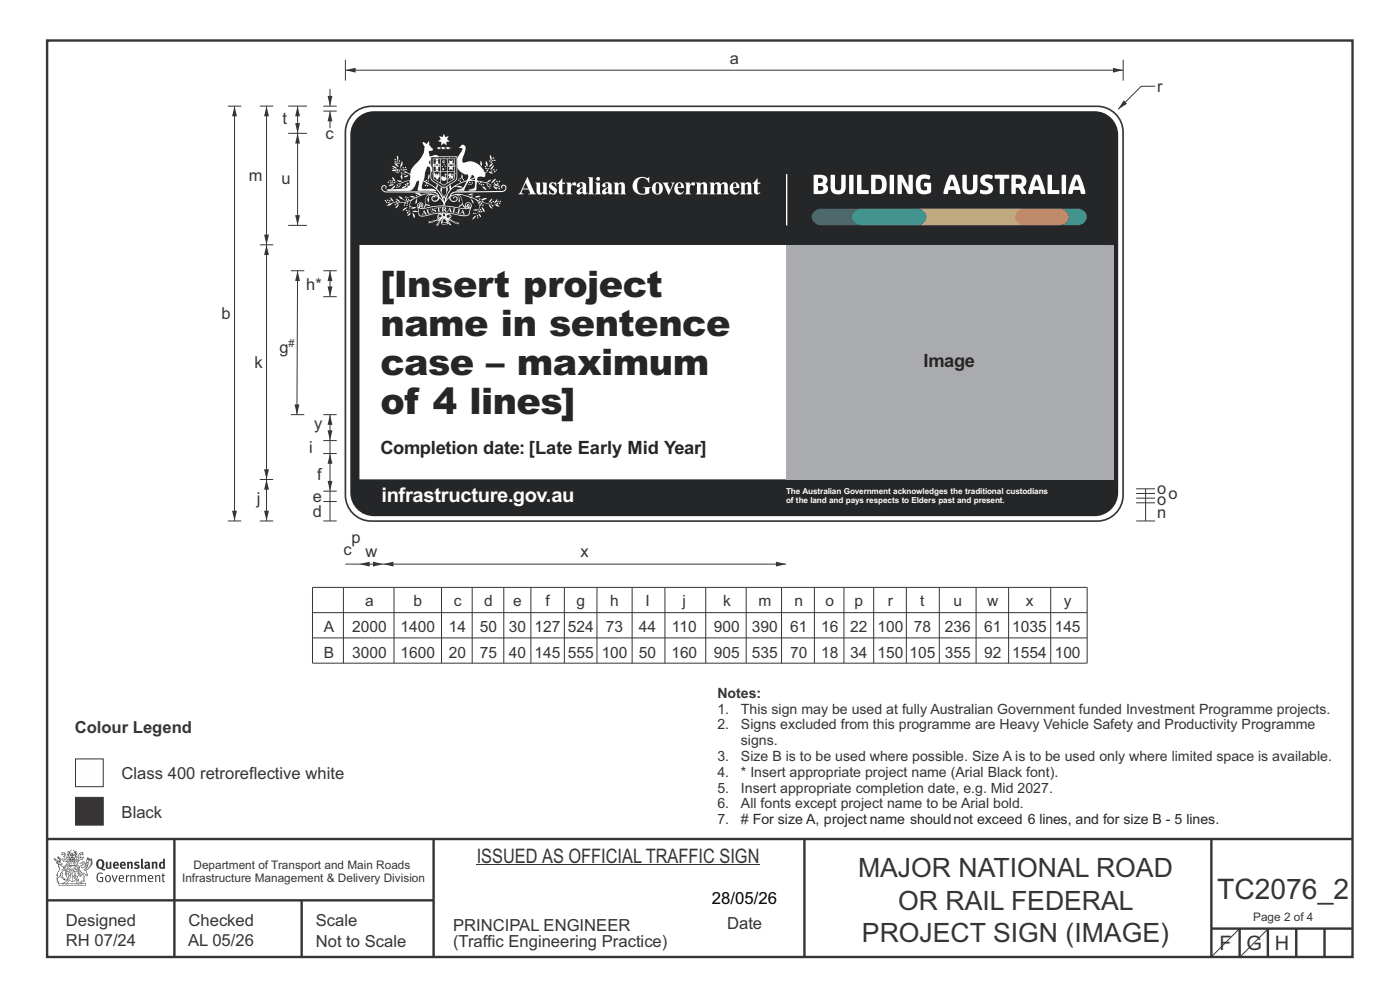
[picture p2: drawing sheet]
<svg xmlns="http://www.w3.org/2000/svg" width="297mm" height="210mm" viewBox="0 0 297 210" stroke-linecap="round" stroke-linejoin="round" font-family="sans-serif">
<path d="M10 178h277M37 178v25M92 178v25M170.7 177.9v25M257 178v25M10 191h82M64 191v12" fill="none" stroke="#373435" stroke-width=".51"/>
<path d="M16 161h5.9v5.9h-5.9z" fill-rule="evenodd" fill="#fefefe" stroke="#373435" stroke-width=".21"/>
<path d="M16 169.1h5.9v5.9h-5.9z" fill-rule="evenodd" fill="#373435" stroke="#373435" stroke-width=".21"/>
<g fill="#373435">
<path d="M21.1 182.6a.94 .94 0 0 0 .2 1.4 .84 .84 0 0 0 0-1.5zM20.7 182.5a.92 .92 0 0 1 1.1-.1 .92 .92 0 0 1 .3 1.2l-.3 .6 .6 .2-.1 .2-.6-.1a1.41 1.41 0 0 1-1.3-1.2z" fill-rule="evenodd"/>
<path d="M22.5 182.8h.3v1.1l.2 .1 .2-.1v-1.1h.4l.1 1.4a1.27 1.27 0 0 1-1.2-.1z" fill-rule="evenodd"/>
<path d="M24.5 183.1l-.1 .3h.4l-.1-.3zM24.1 183a.66 .66 0 0 1 .9-.1 .66 .66 0 0 1 .2 .8h-.8v.2a.42 .42 0 0 0 .7 0l.1 .2a.79 .79 0 0 1-1.1 0 .79 .79 0 0 1 0-1.1z" fill-rule="evenodd"/>
<path d="M25.9 183.1l-.1 .3h.5l-.1-.3zM25.6 183a.66 .66 0 0 1 .8-.1 .66 .66 0 0 1 .3 .8h-.9l.1 .2a.42 .42 0 0 0 .6 0l.2 .2a.79 .79 0 0 1-1.1 0 .79 .79 0 0 1 0-1.1z" fill-rule="evenodd"/>
<path d="M26.9 182.9l.4-.1v.1a.46 .46 0 0 1 .5-.1 .46 .46 0 0 1 .4 .4v1.1h-.4v-1l-.2-.2-.2 .1v1.1h-.4z" fill-rule="evenodd"/>
<path d="M28.5 183l.5-.2 .6 .1-.2 .3-.5-.1v.2a.56 .56 0 0 1 .7 .6 .56 .56 0 0 1-.8 .4l-.4-.1 .1-.3 .5 .1 .2-.1-.6-.4z" fill-rule="evenodd"/>
<path d="M29.9 182.2l.4-.1v1.8l.2 .4h-.4l-.2-.2z" fill-rule="evenodd"/>
<path d="M31.1 183.7v.3h.3v-.4zM30.6 183a.67 .67 0 0 1 .7-.2 .67 .67 0 0 1 .5 .5l.1 .8-.2 .3-.2-.2a.5 .5 0 0 1-.7 0 .5 .5 0 0 1 0-.7l.6-.1v-.3l-.6 .1z" fill-rule="evenodd"/>
<path d="M32.2 182.9l.3-.1 .1 .1a.46 .46 0 0 1 .5-.1 .46 .46 0 0 1 .3 .4v1.1h-.4v-1l-.1-.2-.3 .1v1.1h-.4z" fill-rule="evenodd"/>
<path d="M34.2 183.1v.7l.2 .2 .2-.1v-.7zM34.6 182.1l.4 .1v2.1l-.3-.1a.71 .71 0 0 1-1-.6 .71 .71 0 0 1 .9-.7z" fill-rule="evenodd"/>
<path d="M20.8 185.3l.7-.2 .3 .2-.1 .1a.69 .69 0 0 0-.9 .1 .69 .69 0 0 0-.1 .9l.3 .4 .5 .1h.2v-.7h-.4l-.1-.1h.7v.9a.96 .96 0 0 1-1.2-.1 .96 .96 0 0 1-.2-1.1z" fill-rule="evenodd"/>
<path d="M22.6 186a.57 .57 0 0 0-.1 .6 .57 .57 0 0 0 .6 .3 .7 .7 0 0 0-.2-1.1zM22.4 185.8a.69 .69 0 0 1 1.1 .6 .69 .69 0 0 1-1.1 .5 1.04 1.04 0 0 1 0-1.1z" fill-rule="evenodd"/>
<path d="M23.7 185.7l.2-.1 .4 1.3 .4-1.2h.3l-.6 1.4h-.2z" fill-rule="evenodd"/>
<path d="M25.6 185.8l-.2 .4h.7l-.2-.4zM25.3 185.8a.59 .59 0 0 1 .8-.1 .59 .59 0 0 1 .2 .7l-.9 .1a.45 .45 0 0 0 .3 .4 .45 .45 0 0 0 .5-.1l.1 .2a.74 .74 0 0 1-1-.1 .74 .74 0 0 1 0-1.1z" fill-rule="evenodd"/>
<path d="M26.7 185.7l.2-.1 .1 .3 .4-.3v.3l-.4 .2v1h-.3z" fill-rule="evenodd"/>
<path d="M27.6 185.7l.2-.1 .1 .2a.45 .45 0 0 1 .5-.2 .45 .45 0 0 1 .3 .4v1.1h-.2v-1.1l-.2-.2-.4 .2v1.1h-.2z" fill-rule="evenodd"/>
<path d="M29.1 185.7l.3-.1v.2l.4-.2 .4 .3 .3-.3a.37 .37 0 0 1 .5 .4v1.1h-.2v-1.1l-.2-.2-.4 .2v1.1h-.2v-1.1l-.2-.2-.4 .2v1.1h-.2z" fill-rule="evenodd"/>
<path d="M31.8 185.8l-.2 .4h.7l-.2-.4zM31.5 185.8a.59 .59 0 0 1 .8-.1 .59 .59 0 0 1 .2 .7l-.9 .1a.45 .45 0 0 0 .3 .4 .45 .45 0 0 0 .5-.1l.1 .2a.74 .74 0 0 1-1-.1 .74 .74 0 0 1 0-1.1z" fill-rule="evenodd"/>
<path d="M32.9 185.7l.2-.1v.2a.45 .45 0 0 1 .5-.2 .45 .45 0 0 1 .4 .4v1.1h-.2v-1.1l-.2-.2-.4 .2v1.1h-.3z" fill-rule="evenodd"/>
<path d="M34.5 185.3l.2-.1v.5h.3v.1h-.3v1v.1h.3l-.1 .2-.4-.1-.1-1.2h-.1v-.1h.1z" fill-rule="evenodd"/>
<path d="M13.2 180.9l.5 .2-.6 .2 .3-.3zM13.7 181.2l.2 .1 .1 1 .4-.5v.5h-.1l-.2 .3-.7 .1 .1-.3-.4-.1 .3-.1 .6 .2-.4-.7h.2zM13.2 180.7v.4l-.3 .2 .3 .1 .4-.2 .1 .4-.3 .2h.2l.2 .5-.4-.2-.4 .1 .5 .6 .2-.1 .8 .1-.6 .6 .2 .1 .6-.2-.1-.3 .3-.2h-.2l-.1 .5-.5 .1 .5-.7h-.5l.6-.2-.5 .1 .4-.3-.1-.6-.1-.1-.3 .5v-.2a.8 .8 0 0 0-.9-1.1z" fill-rule="evenodd"/>
<path d="M16.9 181.1l.6-.2-.3 .2 .4 .2zM16.8 181.2h.1l.1 .9 .3-.2 .4-.1-.3 .3v.2h-.4l-.3 .3-.1-.3h-.3l.1-.2-.1-.4 .4 .6 .1-.1zM16.2 181.5v.9l.4 .1h-.7l.7 .1-.2 .1h-.3l.4 .4h-.2v.4l-.5-.9 .5 1 .4-.6-.4-.2 .8-.5 .3 .1 .4-.5 .1-.2-.9 .2v-.7l.4 .2 .5-.1-.4-.2 .2-.3a.88 .88 0 0 0-1 1.2z" fill-rule="evenodd"/>
<path d="M15.5 182.9l.2 .2h-.1v.3l-.1-.3h-.1h.1z" fill-rule="evenodd"/>
<path d="M15 182.9l.3 .2h-.2v.3v-.3h-.2h.2z" fill-rule="evenodd"/>
<path d="M14.9 182.8h.9v.7l-.2 .1-.8-.1zM14.8 182.4l-.2 1.3h1.4l-.2-1.3-.1 .2h-.8z" fill-rule="evenodd"/>
<path d="M14.9 184.5v.2l.2-.1v-.1zM14.4 183.8l.2 .2-.3 .2v.5l.2 .1 .3-.1-.4-.4 .3 .2 .4-.1-.2-.4 .2-.2zM14.2 183.7h1a.5 .5 0 0 0 0 .8l-.3 .3a.47 .47 0 0 1-.6 0 .47 .47 0 0 1 0-.7l.1-.1z" fill-rule="evenodd"/>
<path d="M15.6 184.2l.1-.1a.33 .33 0 0 1 .5-.2 .33 .33 0 0 1 .1 .5l-.3-.1 .2-.2h-.4l-.1 .1 .2 .1 .1 .2h.3v.3h-.6l.1-.2-.3-.1zM15.5 184.2l-.2 .4h.3l-.1 .2h.9v-.2a.44 .44 0 0 0 0-.7 .44 .44 0 0 0-.7 .1z" fill-rule="evenodd"/>
<path d="M15.7 185.7l.4 .1zM15.9 185.2l.1 .4h-.2zM15.9 185.1l-.3 .7-.3 .2a.98 .98 0 0 1 1.1 .1z" fill-rule="evenodd"/>
<path d="M15.6 186l.3 .2v-.2h.2l-.2 .5v-.2l-.3 .1 .2-.2z" fill-rule="evenodd"/>
<path d="M15 185.3l.1 .1-.2 .3zM14.6 185.9h.4a.22 .22 0 0 1-.2 .3 .22 .22 0 0 1-.2-.3zM14.5 185.3l.2 .4zM14.5 185.8l.5 .1zM14.7 185.2l.2 .1-.1 .4zM14.4 185.2l.1 .5a.36 .36 0 0 0 0 .5 .36 .36 0 0 0 .5 0 .36 .36 0 0 0 0-.5 .41 .41 0 0 0 0-.5 .41 .41 0 0 0-.6 0z" fill-rule="evenodd"/>
<path d="M14.6 184.1l.2 .2z" fill-rule="evenodd"/>
<path d="M18.3 183.4l.1-.1-.1 .4-.4 .4z" fill-rule="evenodd"/>
<path d="M17.5 182.9l.2-.1 .2 .2-.7 .8v.3l.3 .1a1.07 1.07 0 0 0 .7-.9l.4-.3v.2a1.36 1.36 0 0 1-1 1.3 1.32 1.32 0 0 0 1.2-1.6l.5-.7-.2 .5 .3-.2-.3 .4 .4-.2-.4 .5 .4-.1-.5 .2h.4l-.4 .2h.4l-.4 .1 .1 .1h-.2l.1 .2-.3 .1a.82 .82 0 0 1-.9 .6l.3 .1 .5 .9-.3 .1-.2-.4-.4-.2 .1 1.8 .2 .1-.6 .2-.2-.2 .5-.1v-.2a2.24 2.24 0 0 0-.7-2.1l-.1-.2a.7 .7 0 0 1 .7-1l.1-.2zM16.6 184.6l.4 1.2 .2-.8 .2 .3-.4 .7-.3-.8h-.2l.2-.2zM18.5 182.2l.1 .3 .1-.2 .1 .3 .1-.3v.2l-.7 .6zM16.8 183.2l.7-.1v.2a.87 .87 0 0 0-.7 .6 .87 .87 0 0 0 .2 .9l.1 .4-.1 .5-.2-1.1-.2-.1-.2 .1 .2 .3-.2 .3 .3 .1 .2 .7h.3l.2-.6a1.61 1.61 0 0 1 .2 1.4h-.3l-.2 .3h.2l.1 .2 .2-.2h.4l-.1-.3-.1-1.5 .2 .1a.4 .4 0 0 0 .2 .3 .4 .4 0 0 0 .5 0l-.5-1 .8-.6 .1-.3h.2l-.1-.1 .4-.3h-.2l.2-.3-.1 .1 .1-.3-.1 .1 .1-.4h-.1l.1-.3-.1-.1-.1 .2-.1-.4-.3 .4v-.4l-.1 .2-.2-.3v.3l-.3-.4-.3 1.6a.58 .58 0 0 1-.8 .6l.7-.8v-.4h-.4z" fill-rule="evenodd"/>
<path d="M18.2 185.4l.2 .1z" fill-rule="evenodd"/>
<path d="M12.5 187.5h5.6v.3h-5.5zM13.5 187.4l.5-.3 .4-.4v.1l.1 .1-.3 .4zM14 186.6h.2l-.1 .2zM16.3 186.7l.3 .4 .6 .3h-.6l-.3-.2-.1-.3zM16.4 186.6h.2l-.1 .2zM12.4 187.4l.1 .5h5.7l.1-.5-.8-.1-.7-.2-.2-.2 .1-.4a.47 .47 0 0 0-.6 .3 .47 .47 0 0 0 .4 .6h-2.3a.47 .47 0 0 0 .4-.6 .47 .47 0 0 0-.6-.3l.1 .4-.3 .2-.6 .2z" fill-rule="evenodd"/>
<path d="M13.3 187.6v.1zM13.3 187.5l-.1 .3h.2z" fill-rule="evenodd"/>
<path d="M13.5 187.5l.1 .3 .1-.3v.2z" fill-rule="evenodd"/>
<path d="M13.9 187.5l.1 .3zM13.8 187.5v.3l.2-.1v-.1z" fill-rule="evenodd"/>
<path d="M14.2 187.6l.1 .1zM14.2 187.5l-.1 .3h.3z" fill-rule="evenodd"/>
<path d="M14.4 187.5h.2v.3h-.2z" fill-rule="evenodd"/>
<path d="M15.1 187.6v.1zM15.1 187.5l-.2 .3h.3z" fill-rule="evenodd"/>
<path d="M15.2 187.5h.2v.3z" fill-rule="evenodd"/>
<path d="M15.8 187.5h.2l-.1 .3z" fill-rule="evenodd"/>
<path d="M16.1 187.5l.1 .3z" fill-rule="evenodd"/>
<path d="M16.3 187.5l.1 .3zM16.3 187.5v.3l.2-.1v-.1z" fill-rule="evenodd"/>
<path d="M16.6 187.5h.2v.3h-.2z" fill-rule="evenodd"/>
<path d="M16.9 187.5l.1 .3h-.1z" fill-rule="evenodd"/>
<path d="M17.1 187.5l.1 .3z" fill-rule="evenodd"/>
<path d="M17.3 187.5l.1 .3z" fill-rule="evenodd"/>
<path d="M14.9 182.1a.71 .71 0 0 1 .9 .1zM15.6 182.2l.2 .2zM15 182.2l.3 .1zM14.8 182.3l.1 .1zM15.2 181.9h.2zM15.2 181.3h.1v.2zM15.2 181h.2v.2zM15.3 181.6l.1 .2h-.2zM15.4 181.3l.1 .2zM14.9 181.3l.2 .2h-.2zM15.6 181.3h.1v.2zM14.4 180.6l-.3 .3 .5-.2v.5l-.3-.1-.1 .6 .2-.5 .3 .9-.1 .4h1.3v-.4l.4-.9 .1 .4-.1-.6-.2 .1v-.4l.3 .2-.2-.4-.2 .3-.5-.6v.1a.41 .41 0 0 1 .3 .4 .41 .41 0 0 1-.2 .4l.2-.2a1 1 0 0 1 0 1.1l-.3-.1v-.3h.4l-.2-.2 .2-.3-.3 .1v-.4l-.3 .2-.2-.2 .1 .4-.4-.1 .1 .3-.1 .2h.4l-.1 .3-.3 .1a.93 .93 0 0 1 .1-1.1l.1 .3-.1-.4h-.1l.4-.6-.5 .5-.1-.1z" fill-rule="evenodd"/>
<path d="M12.4 183.4l.4 .1 .6 .5v.3a.83 .83 0 0 1 .6 1.1v-.2a.8 .8 0 0 0-1-.8l.4 .2-.6 .7-.1 .5a.95 .95 0 0 0-.3 1.3l-.2-.1a.77 .77 0 0 1 .2-1.1l-.1-.5-.2 .1 .3-.5a1.31 1.31 0 0 0 0-1.6zM13 185.3h.2v.8l.5 .4-.2-.1a.68 .68 0 0 1-.6-.8zM12.1 183a.68 .68 0 0 1 1 .3l-.5 .1-.2-.3zM11.4 182.1a1.19 1.19 0 0 0 .9 .8h-.5l.5 .4 .1 .6a.9 .9 0 0 1-.2 1.2l-.3 .5h.3v.2a1.04 1.04 0 0 0-.1 1.2l.1 .3 .3-.1v-.1a.8 .8 0 0 1 .2-1.1l.1-.3a.89 .89 0 0 0 1.1 .9l-.7-.6 .2-.8-.3-.1 .4-.5 .4 .3v.8a1.01 1.01 0 0 0-.2-1.4l.3-.5-.4 .3a.41 .41 0 0 1 .4-.5h-.1l-.5 .2-.5-.3 .3-.1a.5 .5 0 0 0-.5-.5l.3-.3-.3 .1 .2-.4v-.2l-.2 .3v-.6l-.1 .4-.2-.6v.3l-.3-.2 .3 .3-.3-.1a.62 .62 0 0 1 .5 .9l-.1-.4v.4l-.3-.1v-.4l-.1 .3-.1-.3-.2 .2v-.5l-.1 .3-.1-.4v.4z" fill-rule="evenodd"/>
<path d="M12.6 183.1l.1-.1 .2 .2z" fill-rule="evenodd"/>
<path d="M14 183.6h2.7v1l-.1-.9h-2.6v1.2h2.6v-.3v.6v-.2h-1.2v2a2.13 2.13 0 0 0 1.3-1.8 1.69 1.69 0 0 1-1.6 1.8l-.6-.4-.4-.6-.1-1.2v.6l.4 .8 .9 .8v-2h-1.2z" fill-rule="evenodd"/>
<circle cx="17.7" cy="182.9" r=".08"/>
</g>
<path d="M10 8.6h276.9v194.4h-276.9zM257 197h30M263 197v6M269 197v6M275 197v6M281 197v6" fill="none" stroke="#373435" stroke-width=".51"/>
<path d="M101.1 183.5h60M263 197l-6 6M269.1 197l-6 6" fill="none" stroke="#373435" stroke-width=".21"/>
<g fill="#242627">
<path d="M75.2 101.7h161.1a8 8 0 0 1-.5 4.5 4.3 4.3 0 0 1-4.1 2.4h-151.8a4.2 4.2 0 0 1-4.7-4.3z"/>
<path d="M76.7 25.5a4.1 4.1 0 0 1 2.7-1h152.8a4.1 4.1 0 0 1 4.1 4.1v23.4h-161.1v-23.4a4.1 4.1 0 0 1 1.5-3.1z"/>
<path d="M77.2 26.4l-.8 1.2-.1 1v75.9a3.1 3.1 0 0 0 3 3h152.9a3.1 3.1 0 0 0 3.1-3v-75.9a3.1 3.1 0 0 0-3.1-3.1h-152.9l-1 .2zM75.8 25.1l.8-.7 1-.5 1.7-.3h152.9a5 5 0 0 1 5 5v75.9a5 5 0 0 1-5 5h-152.9a5 5 0 0 1-5-5v-75.9l.3-1.7 .5-1z"/>
</g>
<path d="M186.4 47.8h8.1a1.79 1.79 0 0 0 2-1.8 1.79 1.79 0 0 0-2-1.8h23a1.79 1.79 0 0 0-2 1.8 1.79 1.79 0 0 0 2 1.8z" fill="#c0a97e"/>
<path d="M216.1 44.8l.9-.5 .5-.1h7.2a1.79 1.79 0 0 1 2 1.8 1.79 1.79 0 0 1-2 1.8h-7.2a1.76 1.76 0 0 1-1.8-1 1.76 1.76 0 0 1 .4-2z" fill="#e68243"/>
<path d="M181.3 44.8l.9-.5 .6-.1h11.7a1.79 1.79 0 0 1 2 1.8 1.79 1.79 0 0 1-2 1.8h-11.7a1.76 1.76 0 0 1-1.8-1 1.76 1.76 0 0 1 .3-2z" fill="#37a092"/>
<path d="M172.8 44.8l.9-.5 .5-.1h8.6a1.81 1.81 0 0 0-2 2 1.81 1.81 0 0 0 2.2 1.6h-8.8a1.76 1.76 0 0 1-1.8-1 1.76 1.76 0 0 1 .4-2z" fill="#28696f"/>
<path d="M224.7 44.2h3.8a1.79 1.79 0 0 1 2.1 1.8 1.79 1.79 0 0 1-2.1 1.8h-3.9a1.79 1.79 0 0 0 2.1-1.7 1.79 1.79 0 0 0-2-1.9z" fill="#3d8097"/>
<g fill="#fefefe">
<path d="M176.3 37.1h.8v2.5a.68 .68 0 0 0 .7 .8 .68 .68 0 0 0 .7-.8v-2.3v-.2h.7l.2 .2v2.3a1.49 1.49 0 0 1-2.1 1.6 1.3 1.3 0 0 1-1.1-1.6z"/>
<path d="M180.2 37.1h.7l.2 .2v3.6l-.2 .3-.7-.1-.1-.2z"/>
<path d="M181.9 37.1h.6l.3 .2v3l1.5 .1v.7h-2.4z"/>
<path d="M188.8 37.1h.6l.3 .2v3.6l-.3 .3-.6-.1-.1-.2z"/>
<path d="M190.5 37.1h.9l1.3 2.6 .1-2.6h.8v4h-.9l-1.4-2.6v2.6h-.8z"/>
<path d="M194.7 37.5a2.35 2.35 0 0 1 2.6-.2l-.1 .6-.2 .2a1.06 1.06 0 0 0-1.3-.1 1.06 1.06 0 0 0-.4 1.1 .96 .96 0 0 0 .8 1.3l.6-.1v-.7l-.6-.1v-.7h1.2l.2 .2v1.5a.93 .93 0 0 1-1.1 .7 1.73 1.73 0 0 1-2.1-2.1l.2-1.2z"/>
<path d="M204.2 37.1h.8l.1 2.5a.68 .68 0 0 0 .7 .8 .68 .68 0 0 0 .6-.8v-2.3l.1-.2h.6l.3 .2v2.3a1.49 1.49 0 0 1-2.1 1.6 1.3 1.3 0 0 1-1.1-1.6z"/>
<path d="M208.2 37.4a2.19 2.19 0 0 1 2.4-.1l-.2 .7-.6-.2a.59 .59 0 0 0-.9 .4 .9 .9 0 0 0 .9 .6 1.25 1.25 0 0 1 .8 1.6 1.25 1.25 0 0 1-1.5 .8l-1.2-.2v-.7l.9 .1a.66 .66 0 0 0 .9-.4 .9 .9 0 0 0-.9-.6 1.22 1.22 0 0 1-.6-2z"/>
<path d="M211.1 37.1h3v.8h-1.1v3.2h-.9v-3.2h-1z"/>
<path d="M222.3 37.1h.6l.3 .2v3l1.5 .1v.7h-2.4z"/>
<path d="M225.3 37.1h.6l.3 .2v3.6l-.3 .3-.6-.1-.1-.2z"/>
<path d="M113.6 38.7h1v1.9l.2 .3 .4-.3v-1.6l-.2-.3h1v2.2l.2 .3h-1v-.3a.77 .77 0 0 1-1 .3 .77 .77 0 0 1-.4-.9v-1.3z"/>
<path d="M116.6 38.9a1.05 1.05 0 0 1 1.2-.1l.2-.1v.8a.72 .72 0 0 0-1-.5v.2a1.83 1.83 0 0 1 1.1 1.5 1.05 1.05 0 0 1-1.4 .5l-.2 .1v-.9a.89 .89 0 0 0 1 .6 .66 .66 0 0 0-.6-.9 .81 .81 0 0 1-.3-1.2z"/>
<path d="M119.2 37.8l.1 .9h.6v.3h-.6v1.8l.2 .1 .3-.2a.66 .66 0 0 1-.8 .5 .66 .66 0 0 1-.4-.9v-1.3l-.4-.1z"/>
<path d="M120.1 38.7h1v.6a.66 .66 0 0 1 .4-.6 .66 .66 0 0 1 .7 .2 .44 .44 0 0 1-.3 .4 .44 .44 0 0 1-.5-.1l-.3 .5v.9v.4l.3 .2h-1.3l.2-.2 .1-.4v-1.5z"/>
<path d="M124.7 37.6h1.1v3.3l.3 .3h-1.4l.3-.2v-.3v-2.8z"/>
<path d="M130.2 38.7h1v.4a.77 .77 0 0 1 1-.4 .77 .77 0 0 1 .4 1v1.2l.2 .3h-1.2l.2-.5v-1.5l-.2-.2-.4 .3v1.6l.2 .3h-1.2l.2-.2v-.3v-1.7z"/>
<path d="M134.8 38.1a2.94 2.94 0 0 1 2.7-.4l.2-.2v1.3a1.37 1.37 0 0 0-2.2-.7 2.26 2.26 0 0 0 .4 2.9h1l-.1-1-.4-.3h1.8l-.4 .3-.1 1a2.33 2.33 0 0 1-3.5-1.2l.1-1.1z"/>
<path d="M140.5 38.7h1.4l-.3 .3 .6 1.3 .3-.8a.45 .45 0 0 0-.1-.8l.8 .1-.3 .3-1 2.2h-.1z"/>
<path d="M145.3 38.7h1v.6a.66 .66 0 0 1 .4-.6 .66 .66 0 0 1 .7 .2 .43 .43 0 0 1-.3 .4 .43 .43 0 0 1-.5-.1l-.3 .5v.9v.4l.3 .2h-1.3l.2-.2 .1-.4v-1.5z"/>
<path d="M147.6 38.7h1v.4a.77 .77 0 0 1 1-.4 .77 .77 0 0 1 .4 1v1.2l.3 .3h-1.3l.3-.5-.1-1.5-.2-.2-.4 .3v1.6l.2 .3h-1.2l.2-.2 .1-.3-.1-1.7z"/>
<path d="M150.5 38.7h1v.4a.81 .81 0 0 1 1.4 0 .8 .8 0 0 1 1-.4 .8 .8 0 0 1 .5 1v1.2l.3 .3h-1.3l.2-.3v-1.6a.3 .3 0 0 0-.2-.3 .3 .3 0 0 0-.3 .2l-.2 .1 .1 1.6 .2 .3h-1.3l.3-.5v-1.5l-.3-.2-.4 .3v1.6l.3 .3h-1.3l.2-.2v-.3v-1.7z"/>
<path d="M157 38.7h1v.4a.77 .77 0 0 1 1-.4 .77 .77 0 0 1 .4 1v1.2l.3 .3h-1.3l.2-.5v-1.5l-.2-.2-.4 .3v1.6l.2 .3h-1.2l.2-.2v-.3v-1.7z"/>
<path d="M160.6 37.8l.1 .9h.6v.3h-.6v1.8l.2 .1 .3-.2a.66 .66 0 0 1-.8 .5 .66 .66 0 0 1-.4-.9v-1.3l-.4-.1z"/>
<path d="M92 36.5l.3 .2 .2 .5v-.3h.2l.2 .3 .3-.7-.1 .5 .2-.1-.2 .3 .2-.1-.1 .2h.1v.1l-.3 .2a.3 .3 0 0 1-.2 .5 .3 .3 0 0 1-.3-.5l-.4-.1-.1-.8 .2 .1z"/>
<path d="M104 32.8l.3 .7-.1 .6-.3-.7z"/>
<path d="M84.2 33a.87 .87 0 0 1 .3 1.1l-.2-.3z"/>
<path d="M104.6 33.4l.2 .1-.1 .2-.2-.1z"/>
<path d="M103.8 34.1l.2-.1v.2l-.2 .1z"/>
<path d="M84.7 34.1h.2l-.1 .2z"/>
<path d="M84.2 34l.2 .2-.1 .1-.1-.1z"/>
<path d="M102 34.1l.2 .7-.1 .4-.2-.5z"/>
<path d="M103.1 34.2a.91 .91 0 0 1 .3 1.2l-.4-.7z"/>
<path d="M104.2 34.3l.2 .1-.1 .2-.2-.1z"/>
<path d="M84.6 34.5l.2 .1-.1 .2-.2-.1z"/>
<path d="M104.2 34.8l.4-.2-.3 .5-.6 .4z"/>
<path d="M83.7 34.7l.4 .1 .5 .5h-.3z"/>
<path d="M104.7 35l-.3 .8-.4 .2z"/>
<path d="M102.9 35.3l.2-.1v.2l-.2 .1z"/>
<path d="M83.1 35.3a.95 .95 0 0 1 1.1 .4h-.3z"/>
<path d="M83.1 36.2h.1a2.46 2.46 0 0 1 1.9-.2 2.15 2.15 0 0 1 .2-1.8 1.31 1.31 0 0 1-.2 1.4 2.47 2.47 0 0 0 1.4 1l.5 .3a3.5 3.5 0 0 1 1.6-2.5 4 4 0 0 0 1.5-3.3l-.4-1 .8 .5 .4-.6 .1 .1a1.17 1.17 0 0 0 .5 1.2l.3 .3a.49 .49 0 0 1-.7 .4l-.1 .1v.3l.3 .9a1.87 1.87 0 0 1 2-.1l-.7 .2-1.2-.1-.1 .7a.5 .5 0 0 0-.3 .5 .5 .5 0 0 0 .3 .5 1.14 1.14 0 0 1 .2 1.5l-.2-.8-.6-.4-.5 1.3-.1 1a4.6 4.6 0 0 0-.6 2.4l.6 .1a2.99 2.99 0 0 1 2.4 .3v.2l-2.6-.1a1.27 1.27 0 0 1-1.3-.2l.3-2a1.72 1.72 0 0 0-1 1.3l-.4 .6-.7 .3h-4.1l-.7-.2 .3-.1 3.3-.2 .7-.2 .2-.1v-.3h.2a.49 .49 0 0 0 .3-.7l-.7 .8a.84 .84 0 0 1-1.1 .3l.9-.4 .3-.3-.1-.3h.2l.1 .2 .3-.6h-.5l-1.7 .6-.7 .1 3-.9v-.3a.95 .95 0 0 0-.5-1.1 .95 .95 0 0 0-1.2 .3l-.1 1a.99 .99 0 0 1 .8-1.6l-.3-.2a1.3 1.3 0 0 0-1.8 0z"/>
<path d="M85.9 35.5l.2-.1v.2h-.2z"/>
<path d="M85.4 35.5h.2l.1 .2h-.2z"/>
<path d="M103 35.7l.2-.1v.2l-.2 .1z"/>
<path d="M103.5 35.7h.1l.1 .1-.2 .1z"/>
<path d="M83.3 35.7l.3 .1-.2 .1z"/>
<path d="M86 35.9h.3l-.1 .2z"/>
<path d="M105.2 36l.3 .1-.2 .1z"/>
<path d="M84.6 36.2l.2-.1 .1 .2-.2 .1z"/>
<path d="M104.2 36.2h.3l-.2 .2z"/>
<path d="M83.9 36.5l.2-.1 .1 .2h-.2z"/>
<path d="M103.6 36.5a.51 .51 0 0 1 .8 .1l.2 .1-.4 .1z"/>
<path d="M84.3 36.5l.3 .1-.1 .1h-.1z"/>
<path d="M85 36.6l.2-.1 .1 .2-.2 .1z"/>
<path d="M93.7 37.3l.8 .4-.2-.7 .3-.2 .2 .2-.3 .2a.67 .67 0 0 1 .2 .7 .67 .67 0 0 1-.6 .4 .7 .7 0 0 1-.4-1z"/>
<path d="M85.8 36.9h.2v.1l-.2 .1z"/>
<path d="M91 37l.1 .3-.1 .8a.65 .65 0 0 1-.1-1z"/>
<path d="M97.9 37l.3 .4-.2 .6-.2-.6z"/>
<path d="M85.8 37.4l.5-.2 .4 .1-.5 .3h-.5z"/>
<path d="M83.2 37.6l.7 .9-.6-.4z"/>
<path d="M97.5 37.8h.3l-.1 .2z"/>
<path d="M97.4 31.3l.2-.1a.66 .66 0 0 1 .9-.4 .66 .66 0 0 1 .2 .9l-.3 1.1a1.77 1.77 0 0 0-.2 1.7l.2 .1a3.3 3.3 0 0 1 4.3 1.7l.1 .1a.74 .74 0 0 1-.2 1.2 .94 .94 0 0 0-1.3 .2l-.2 1.7a.73 .73 0 0 1-.2 .8 .73 .73 0 0 1-.8 .2l-.8-.1 .1-.1a1.28 1.28 0 0 0 1.4-1.5 1.5 1.5 0 0 0-.7-1.7l-1.6 3.3h-1.7l.2-.2a2 2 0 0 0 2-1.7l.3-.9-.1-.6a2.27 2.27 0 0 1-2.2-1.4v-2l.9-1.5 .2-.6z"/>
<path d="M104.7 38.1l.5-.2-.4 .6-.6 .4z"/>
<path d="M82.7 38.3l.1-.1 .1 .2-.2 .1z"/>
<path d="M84.2 38.3l1.1 .2-.6 .1z"/>
<path d="M90.8 38.3l.2 .1-.1 .1h-.2z"/>
<path d="M99.5 38.6h.2l.1 .1-.2 .1z"/>
<path d="M83.7 38.6l.2 .1-.1 .2-.2-.1z"/>
<path d="M82.8 38.7l.3 .1-.1 .1z"/>
<path d="M100.1 38.7h.2v.2h-.2z"/>
<path d="M104.8 38.8h.3l-.2 .2z"/>
<path d="M105.5 38.8l.2 .1-.2 .1z"/>
<path d="M101.6 38.9h.2v.2h-.2z"/>
<path d="M99.3 39h.2l.1 .1-.2 .1z"/>
<path d="M102.5 39l.2 .2-.2 .1z"/>
<path d="M104.7 39.3l.4-.2 .9 .1-.5 .2z"/>
<path d="M82.4 39.3l.6-.2h.6l-.6 .3z"/>
<path d="M103.3 39.2l.2-.1v.2h-.2z"/>
<path d="M84.7 39.2h.3l-.2 .2z"/>
<path d="M83.2 39.8l.6-.4a.71 .71 0 0 1-.8 .6z"/>
<path d="M103.5 39.5h.1l.1 .1-.2 .1z"/>
<path d="M104.7 39.5l.5 .3 .2-.1 .2 .1-.3 .2 .1 .2-.5-.3z"/>
<path d="M105.7 39.5h.3v.2h-.2z"/>
<path d="M102.3 39.5a.95 .95 0 0 1 .9 .8l-.5-.2z"/>
<path d="M84.1 39.7l.2-.1v.2h-.2z"/>
<path d="M103.8 39.8l.3 .1-.2 .1z"/>
<path d="M99.3 41.3l.5-.2h.6l-.5 .3z"/>
<path d="M88.2 41.4h.2l.1 .2h-.2z"/>
<path d="M100.1 41.5l.2 .1-.1 .1-.2-.1z"/>
<path d="M100.7 41.8l.6-.2 .6-.1-.4 .3z"/>
<path d="M86 41.7l.2 .1-.1 .1h-.1z"/>
<path d="M82.7 42l.5 .2 .3 .5-.3-.1z"/>
<path d="M102.1 42.4a.95 .95 0 0 1 1.2-.3 1.17 1.17 0 0 1-1.2 .3z"/>
<path d="M101.7 42.1h.1l.1 .2h-.2z"/>
<path d="M83.9 42.2l1 .5a.84 .84 0 0 1-1-.5z"/>
<path d="M103.9 42.5l.6-.3-.5 .6-.4 .1z"/>
<path d="M86.6 42.2l.2 .1-.1 .1z"/>
<path d="M105.2 42.4l.3-.1-.1 .4-.6 .4z"/>
<path d="M82.1 42.4h.3v.2h-.2z"/>
<path d="M82.6 42.5h.2l.1 .2h-.2z"/>
<path d="M106 42.6l.3 .1-.2 .1z"/>
<path d="M104.5 42.7l.2-.1 .1 .2-.2 .1z"/>
<path d="M105.6 42.7h.2l-.1 .2-.1-.1z"/>
<path d="M82 42.8l.2 .1-.1 .2-.2-.1z"/>
<path d="M104.1 42.9h.2l.1 .2-.2 .1z"/>
<path d="M104.9 43.4h.5v-.3l.1-.1 .1 .2-.2 .1 .5 .5z"/>
<path d="M102 43.1h.2l.1 .1-.2 .1z"/>
<path d="M83.8 43.3h.1l.1 .2h-.2z"/>
<path d="M84.2 43.7l.5-.4-.4 .6-.5 .3z"/>
<path d="M101.8 43.4l.2-.1 .1 .3h-.2z"/>
<path d="M102.3 43.4h.2l.1 .2-.2 .1z"/>
<path d="M85.7 43.5l.2-.1v.2h-.2z"/>
<path d="M86.2 43.5h.3l-.2 .2z"/>
<path d="M103.7 43.5l.4 .2 .4 .5-.4-.1z"/>
<path d="M87 43.7h.3l-.1 .2z"/>
<path d="M102.1 43.9a.98 .98 0 0 1 .7 1.1z"/>
<path d="M87.2 44.1l.5-.2 .6 .1a.97 .97 0 0 1-1.1 .1z"/>
<path d="M85.6 44.4l.9-.4-1.1 .7z"/>
<path d="M100.4 44.6l1-.2-.5 .3z"/>
<path d="M101.7 44.7l.3 .1a.18 .18 0 0 1-.3 .2 .17 .17 0 0 1 0-.3z"/>
<path d="M102 44.8h.2l.1 .1-.2 .1z"/>
<path d="M86.4 45l.2 .1v.2l-.3-.1z"/>
<path d="M86.6 45.5l.5-.5-.1 .5-.6 .2z"/>
<path d="M87.5 45.2l.4 .3 .1 .7-.2-.2z"/>
<path d="M100.8 45.2l.3 .1-.1 .1z"/>
<path d="M101.5 45.3l.5 .4v.4l-.3-.2z"/>
<path d="M101.2 45.7h.2v.1l-.2 .1z"/>
<path d="M100.5 46.1l.4-.3-.6 .8z"/>
<path d="M101.2 46.1l.3 .1-.1 .1z"/>
<path d="M94.1 34.8l.1-.1a.16 .16 0 0 1 .1 .2 .16 .16 0 0 1-.2 .1z"/>
<path d="M93.7 35.2h.1a.16 .16 0 0 1 .2 .2 .16 .16 0 0 1-.2 .1z"/>
<path d="M94.3 35.2l.1-.1a.16 .16 0 0 1 .2 .2 .16 .16 0 0 1-.2 .1z"/>
<path d="M94.4 35.6h.2l-.1 .2z"/>
<path d="M93.8 35.7l.2-.1 .2 .1-.1 .4h-.2z"/>
<path d="M93.1 28.9l.8 .2 .3-.7 .3 .7 .7-.2-.4 .6 .6 .5-.7 .1v.8l-.5-.5-.6 .5v-.8l-.7-.1 .6-.5z"/>
<path d="M90.4 44.5l.6-.1-.2 .2 .2 .5 .2 .1 .3-.2-.1-.6-.2-.1 .3-.1v.6a.45 .45 0 0 1-.3 .5 .45 .45 0 0 1-.5-.2z"/>
<path d="M91.7 44.2l.6-.1 .1 .2-.4-.1-.2 .1 .7 .4-.1 .3-.6 .2v-.4a.33 .33 0 0 0 .5 .1v-.1l-.6-.2z"/>
<path d="M92.5 44l1-.1 .1 .3-.4-.2v.7l.2 .2-.6 .1 .2-.2-.1-.8-.3 .3z"/>
<path d="M96.1 44.1l.6 .1-.2 .2-.1 .6 .3 .1 .3-.2-.1 .3-1-.1 .2-.1 .1-.7z"/>
<path d="M97.1 44.3l.6 .2h-.2l-.1 .7 .1 .2-.6-.1 .2-.1 .1-.7z"/>
<path d="M96.6 33.4v.2z"/>
<path d="M91.7 33.4v.2z"/>
<path d="M92.9 33.4v.2z"/>
<path d="M94.1 33.4v.2z"/>
<path d="M95.4 33.4v.2z"/>
<path d="M91.7 35.1v.2z"/>
<path d="M91.7 36.7v.2z"/>
<path d="M91.9 38v.2z"/>
<path d="M92.9 38.7v.2z"/>
<path d="M96.7 35.1v.2z"/>
<path d="M96.7 36.7v.2z"/>
<path d="M96.5 38v.2z"/>
<path d="M95.4 38.7v.2z"/>
<path d="M94.2 39.4v.3z"/>
<path d="M95 36.9l.3 .3-.1-.3 .4-.2 .1 .5 .3 .1-.1-.3 .4-.2v.2h-.3l.1 .1a.56 .56 0 0 1-.2 .8v-.2l-.4 .3 .2-.3-.2-.1-.2 .4h-.3a.59 .59 0 0 0 0-.9z"/>
<path d="M173.5 39.4v1a.95 .95 0 0 0 1.1-.2 .52 .52 0 0 0 0-.6 .52 .52 0 0 0-.5-.2zM173.5 37.8v1a.86 .86 0 0 0 1-.3 .51 .51 0 0 0 0-.5 .51 .51 0 0 0-.5-.2zM172.7 37.1h.1a2.98 2.98 0 0 1 2.5 .4 1.04 1.04 0 0 1-.3 1.6 1.06 1.06 0 0 1 .6 1.2 1.06 1.06 0 0 1-.9 .8h-2z"/>
<path d="M185.7 37.9v2.4a.99 .99 0 0 0 1.1-.1 .99 .99 0 0 0 .3-1.1 .99 .99 0 0 0-.3-1 .99 .99 0 0 0-1.1-.2zM184.8 37.1h.2a3.1 3.1 0 0 1 2.7 .4 3.2 3.2 0 0 1 0 3.2 3.1 3.1 0 0 1-2.9 .4z"/>
<path d="M202 38l-.6 1.5h1.1zM201.5 37.1h.9a9.8 9.8 0 0 1 1.3 4h-.9l-.1-.8h-1.4l-.2 .8h-.9a9.8 9.8 0 0 1 1.3-4z"/>
<path d="M215.5 37.9v1.1a1.07 1.07 0 0 0 1.2-.3 .59 .59 0 0 0-.1-.6 .59 .59 0 0 0-.5-.2zM214.6 37.1h.2a3 3 0 0 1 2.7 .5 1.37 1.37 0 0 1-.5 2.1l.5 .8 .1 .6h-.9l-.6-1.3h-.6l-.1 1.3h-.8z"/>
<path d="M219.9 38l-.5 1.5h1zM219.5 37.1h.9a9.8 9.8 0 0 1 1.3 4h-.9l-.2-.8h-1.4l-.2 .8h-.8a9.8 9.8 0 0 1 1.3-4z"/>
<path d="M228.4 38l-.5 1.5h1zM228 37.1h.9a9.8 9.8 0 0 1 1.3 4h-.9l-.2-.8h-1.4l-.2 .8h-.8a9.8 9.8 0 0 1 1.3-4z"/>
<path d="M111.9 37.5l1.4 3.2 .5 .5h-1.8l.4-.3-.2-.7h-1.3l-.2 .8 .4 .2h-1.2l.5-.5zM111.5 38.8l-.5 1.2h1.1z"/>
<path d="M122.5 39a1.03 1.03 0 0 1 1.1-.3 1.03 1.03 0 0 1 .7 .9v1.2h.3a.51 .51 0 0 1-.5 .5 .51 .51 0 0 1-.5-.5l-.3 .3a.59 .59 0 0 1-.9-.1 .59 .59 0 0 1 .3-.9l.9-.5a.48 .48 0 0 0 0-.6 .48 .48 0 0 0-.6-.1l-.1 .1a.39 .39 0 0 1 0 .6 .39 .39 0 0 1-.5 0 .39 .39 0 0 1 .1-.6zM123.2 40.1a.35 .35 0 0 0-.2 .5 .35 .35 0 0 0 .6 .1v-.9z"/>
<path d="M126.5 37.9a.41 .41 0 0 1 .8 0 .41 .41 0 0 1-.8 0zM126.2 38.7h1.1v2.2l.3 .3h-1.4l.3-.2v-.3v-1.7z"/>
<path d="M127.9 39a1.03 1.03 0 0 1 1.2-.3 1.03 1.03 0 0 1 .7 .9v1.2h.2a.51 .51 0 0 1-.5 .5 .51 .51 0 0 1-.5-.5l-.3 .3a.59 .59 0 0 1-.9-.1 .59 .59 0 0 1 .3-.9l.9-.5a.48 .48 0 0 0 0-.6 .48 .48 0 0 0-.6-.1l-.1 .1a.39 .39 0 0 1 .1 .6 .39 .39 0 0 1-.6 0 .39 .39 0 0 1 .1-.6zM128.7 40.1a.35 .35 0 0 0-.3 .5 .35 .35 0 0 0 .6 .1v-.9z"/>
<path d="M138.8 38.9a1.25 1.25 0 0 1 1.8 1.1 1.25 1.25 0 0 1-1.8 1.1 1.5 1.5 0 0 1 0-2.2zM139.2 38.9l-.1 .7a1.44 1.44 0 0 0 .4 1.5h.1a2.35 2.35 0 0 0 0-2.2z"/>
<path d="M143.4 39a1 1 0 0 1 1.2-.2 1 1 0 0 1 .5 1.1h-1.3a.71 .71 0 0 0 .2 .8 .71 .71 0 0 0 .9 0l.1-.2a1.02 1.02 0 0 1-1.2 .8 1.02 1.02 0 0 1-.7-1.3zM144 38.9l-.2 .8h.7a.54 .54 0 0 0 0-.6 .54 .54 0 0 0-.5-.2z"/>
<path d="M155.1 39a1 1 0 0 1 1.2-.2 1 1 0 0 1 .6 1.1h-1.4a.71 .71 0 0 0 .3 .8 .71 .71 0 0 0 .8 0l.2-.2a1.02 1.02 0 0 1-1.2 .8 1.02 1.02 0 0 1-.8-1.3zM155.8 38.9l-.3 .8h.7a.54 .54 0 0 0 .1-.6 .54 .54 0 0 0-.5-.2z"/>
<path d="M91.8 33.6v3.8l.2 .6 2.2 1.4 2.1-1.4 .2-.6v-3.8zM93 33.8h.4v.9h-.4zM93.1 34.9h.1l.2 .2-.2 .1zM91.9 35.3h.5v1h-.5zM92 34.9h.3l-.1 .3zM92.6 35.9l.1-.1 .1 .2-.2 .1zM92.4 34.9l.3 .1 .1-.2 .2 .3-.6 .1 .1-.2zM92.6 34l.1-.1 .1 .2-.2 .1zM91.9 33.8h.5v.9h-.5zM91.9 36.4h1.5v2.4l-1.3-.9zM93 35.3h.4v1h-.4zM93.5 36.4h1.3v2.4l-.6 .4-.7-.4zM93.5 33.8h1.3v2.5h-1.3zM94.9 36.4h1.5l-.2 1.5-1.3 .9zM94.9 33.8h1.5v2.5h-1.5z"/>
<path d="M81.1 39.5a.86 .86 0 0 0-.1 .9 .86 .86 0 0 0 .8 .4h9.9l.7 .2 .5 .5a4.3 4.3 0 0 0-3.5-.2 1.3 1.3 0 0 0-1.4-.3l1.2 .4-1.1 .5-.5-.3h-.7l.9 .4a1.82 1.82 0 0 1-2.7-.2l-.6-.1 .5 .5 1.4 .5-1.5 .2h-1.7l.2 .1-.2 .1a1.16 1.16 0 0 0-1.1 .6l.7-.2 .7-.5 .6 .1v.2l.2 .1 .1-.3 1.4-.1 .1 .3 .2-.2-.2-.1 1.2-.4-.3 1.1 .2 .7a2 2 0 0 1 1.4-2.5l-.3 1.4 .3-.4 .1-.9a3.6 3.6 0 0 1 2.3-.8 2.02 2.02 0 0 0-.6 2.2l-.3 .7h.1l.3-.5 .1 .1v-.2l.8 .2-.3-.3-.5-.1a1.4 1.4 0 0 1 .8-2 1.3 1.3 0 0 0-.3 1.7l.1-.8a.79 .79 0 0 1 .4-.9 .79 .79 0 0 1 1 .2l.4 .3a.56 .56 0 0 1-.4 .7 .56 .56 0 0 1-.7-.6l.2-.1 .5 .1a.46 .46 0 0 0-.7-.3 .46 .46 0 0 0-.2 .6 .89 .89 0 0 0 .9 .6 .89 .89 0 0 0 .8-.7l.7 .7 .2 .8h.2l.4-1 .6-.5a.85 .85 0 0 0 1 .8 .85 .85 0 0 0 .7-1.1 .42 .42 0 0 0-.5-.2 .42 .42 0 0 0-.3 .5 .38 .38 0 0 1 .7-.1 .38 .38 0 0 1-.3 .6 .71 .71 0 0 1-.8-.1 .71 .71 0 0 1-.2-.7l.6-.3a.83 .83 0 0 1 1 .1 .83 .83 0 0 1 .1 1.1l.1 .3 .2-.5-.5-1.1a1.5 1.5 0 0 1 .8 1.9l-.6 .6 .3-.1 .3-.3 .1 .3 .1-.5 .2 .6 .3 .2v-.1a3.6 3.6 0 0 1-.7-2l-.4-.7 1.1 .2a1.67 1.67 0 0 1 1.6 1.5l.2 .2-.1-.6-.5-.6a1.95 1.95 0 0 1 1.5 3.2l.4-1-.1-1.1h.2l.1-.1-.2-.2-.1 .2-.3-.4 1.6 .5 1.5 .2-2-.5 .1-.1v-.2l-.2 .1v.2l-1-.4a10.6 10.6 0 0 0-4.6-1.2l-1 .3a1.15 1.15 0 0 1 1.1-.7l9.6-.1a.81 .81 0 0 0 1-.5 .81 .81 0 0 0-.6-1l-.5 .3 .2 .5 .1-.1-.1-.2a.39 .39 0 0 1 .6-.3 .39 .39 0 0 1 .1 .7 .85 .85 0 0 1-1 .4l-8.6 .1a1.81 1.81 0 0 0-2.3 1.1l-.6 .7 .2-.8a3.5 3.5 0 0 1 1.6-2l1.6 .2a1.18 1.18 0 0 0-1.4-.3 4.7 4.7 0 0 1 4.9-.7l-.2-.3 .6 .1v.3l.1-.3 2.3 .7-1.1-.6 .9-.6-.5 .2a.91 .91 0 0 1-1.2 .2l-2.6-.3 3-1.4 .7-.6-.1-.2-.6 .6-5.4 2.2-1 .5-.9 .8 .1-.4-.2-.6-.2 .3 .1 1-.9 1.6-.2-.2 .2-.3a2.35 2.35 0 0 0 .4-2 .83 .83 0 0 0-.2 1.1l-.1 .6-.4 .4-.5-.7 .1-.7-.2-.5a2.31 2.31 0 0 0 .4 2.1l-1.2-1.7v-1l-.2-.1v.9l-2.8-1.6v.2l.3 .1a6.1 6.1 0 0 1 3.7 3.8l-.6-.6-.4-.8-.8-.4h-9.1a1.55 1.55 0 0 1-1.8-.5 .37 .37 0 0 1 .2-.6 .37 .37 0 0 1 .5 .3l-.1 .2a.45 .45 0 0 0 .2-.6 .45 .45 0 0 0-.7-.1zM94.2 41.9l.2 .3-.2 .7-.1-.7z"/>
<path d="M92.9 31.3l2.5-.1 .2 .2-.2 .2h-2.4h-.1zM93.2 31.4l.3 .2 .3-.1-.2-.2zM94.2 31.4l.3 .2 .3-.1-.2-.2zM95.2 31.4l.2 .2 .1-.1-.1-.2z"/>
<path d="M95.2 34l.5 .2 .4-.2-.2 .7 .4-.1-.1 .4 .1 .4-.3-.1 .1 .8-.4-.2-.5 .2 .2-.8-.4 .1v-.8l.4 .1zM95.4 34.8v.4l.6-.1-.1-.3-.2-.1zM95.5 34.9v.1h.4z"/>
<path d="M93.7 43.9l.9 .1 .1 .2-.3 .2 .4 .5h-.3l-.4-.5v.3l.1 .2h-.5l.1-.2v-.6zM94.1 44v.4h.2v-.4z"/>
<path d="M95.4 44l.5 1h-.5l.1-.1v-.2h-.4l-.1 .1 .1 .1h-.3zM95.3 44.3l-.2 .3h.3z"/>
<path d="M98.2 44.5l.5 1h-.6l.2-.1-.1-.2h-.4l-.1 .1 .2 .1h-.4zM98.1 44.8l-.2 .3h.3z"/>
<path d="M93.9 34.1v.4h.4a.32 .32 0 0 0 0-.4 .32 .32 0 0 0-.4 0zM93.9 34.1l.4 .1-.3 .1z"/>
<path d="M91.3 33.2v4.3l.3 .8 2.6 1.7 2.5-1.7 .3-.8v-4.3zM91.5 33.3h5.3v4.3l-.1 .6-2.5 1.6-2.4-1.5-.3-.7z"/>
<path d="M89.9 44.6l.7 .9h-.5l.1-.1-.1-.1h-.4v.2l.1 .1h-.3zM89.9 44.9l-.1 .4 .3-.1z"/>
<path d="M88.7 43.1a1.84 1.84 0 0 0 0 1.7v.1l-.7-.2-.6 .1 1.3 .2a.85 .85 0 0 0 .3 .8 .85 .85 0 0 0 .9 .1l3.2-.6-.2 .2a.55 .55 0 0 0 .1 .9l-.7 .4-1.5 .2 .2 .2-.1 .2 2.2-.6-.5 .9 .2 .2 .7-1.2 .5-.4-.2 .2a.61 .61 0 0 0-.3 .8 .61 .61 0 0 0 .8 .3l.8-.2 .6 .3-.5-1 .8 .3 .4 .3 1 .2-.2-.1 .2-.1-1.2-.3-.8-.6a.56 .56 0 0 0 .4-.6 .56 .56 0 0 0-.7-.4h.9a6 6 0 0 0 3.4 .3l.2-.2 .2-1.1a.82 .82 0 0 0 .2-1.2 .82 .82 0 0 0-1.2-.1l-.1 .2v.9l-.6-.1a16.2 16.2 0 0 0-8.4 .1l-.1-.3a.61 .61 0 0 0 0-.8 .61 .61 0 0 0-.9 0zM91.1 47.1l1-.2-.9 .3zM96.3 47.1l.9 .2-.2 .1zM88.9 43.2l.4-.1 .3 .1v.3l-.2 .2 .1-.4a.42 .42 0 0 0-.6 0 .42 .42 0 0 0 0 .6l-.2-.3zM89 43.8l.5 .1-.1 .3-.3-.2zM89.1 43.3l.2 .1-.1 .3-.2-.2zM93.1 45.4h.4a.48 .48 0 0 0-.5 .7l.4 .2h-.4a.56 .56 0 0 1 .1-.9zM92.6 46.7l.6-.1zM93.4 46.7l-.6 1zM93 45.8a.35 .35 0 0 1 .7 0 .35 .35 0 0 1-.7 0zM93.8 45.8l-.1 .3zM93.5 45.3l.3 .1zM93.9 46h.1l-.2 .1zM94.1 45.3h.2l.1 .4-.2 .2-.2-.2zM94.6 45.3h.3l-.2 .1zM94.8 45.5l.2-.1-.3 .2zM94.4 46.4l.2 .1zM94.2 46.4l.5 .5a.5 .5 0 0 1-.7 .3h-.2zM94 46.5l-.3 .6zM93.7 47.3h1.2a.89 .89 0 0 1-1.2 0zM94.8 46.8v.2zM95 47.2v.2zM94.9 46.6l.5 1zM95.2 46.5l.5 .3zM95.5 45.7l.2 .2-.2 .3-.4 .1 .4-.2zM94.8 45.9a.33 .33 0 0 1 .6 0 .33 .33 0 0 1-.6 0zM88.8 44.1a6.9 6.9 0 0 0 3.4-.2 25.8 25.8 0 0 1 6.6 .5l.9-.2-.1 .3a1.07 1.07 0 0 1-1.4 1.2l-.5-.1a12.8 12.8 0 0 0-7.7 .1l-.3 .1a.91 .91 0 0 1-.9-1.3zM98.9 44h.4l-.4 .2zM99.3 43.5l.1 .2-.2 .1zM98.9 43.2a.53 .53 0 0 1 .9 0 .53 .53 0 0 1-.3 .8l.1-.3a.33 .33 0 0 0-.2-.4 .33 .33 0 0 0-.3 .1l-.1 .4a.34 .34 0 0 1-.1-.6z"/>
<circle cx="90.5" cy="39" r=".13"/>
<circle cx="98.3" cy="38.1" r=".15"/>
<circle cx="97.7" cy="38.5" r=".15"/>
<circle cx="90.3" cy="39.3" r=".15"/>
<circle cx="90.8" cy="39.4" r=".15"/>
<circle cx="83.9" cy="33.8" r=".15"/>
<circle cx="105" cy="34" r=".16"/>
<circle cx="104.5" cy="34" r=".15"/>
<circle cx="83.9" cy="34.3" r=".16"/>
<circle cx="84.3" cy="34.6" r=".16"/>
<circle cx="85.7" cy="35.9" r=".14"/>
<circle cx="104.8" cy="36" r=".16"/>
<circle cx="84.4" cy="36.2" r=".16"/>
<circle cx="105" cy="36.4" r=".17"/>
<circle cx="83.2" cy="38.4" r=".15"/>
<circle cx="105.4" cy="38.5" r=".15"/>
<circle cx="106" cy="38.5" r=".16"/>
<circle cx="82.4" cy="38.6" r=".16"/>
<circle cx="83.3" cy="38.8" r=".13"/>
<circle cx="99.9" cy="39.1" r=".13"/>
<circle cx="86" cy="39.2" r=".15"/>
<circle cx="102.1" cy="39.2" r=".16"/>
<circle cx="84.3" cy="39.3" r=".15"/>
<circle cx="104" cy="39.5" r=".14"/>
<circle cx="84.6" cy="39.6" r=".15"/>
<circle cx="105.9" cy="40" r=".17"/>
<circle cx="86.5" cy="41.9" r=".12"/>
<circle cx="86.2" cy="42.2" r=".15"/>
<circle cx="81.8" cy="42.6" r=".15"/>
<circle cx="84.1" cy="42.7" r=".14"/>
<circle cx="86.4" cy="43.1" r=".14"/>
<circle cx="106" cy="43.1" r=".15"/>
<circle cx="104.5" cy="43.6" r=".17"/>
<circle cx="102" cy="44.5" r=".15"/>
<circle cx="86.3" cy="44.7" r=".15"/>
<circle cx="86.8" cy="44.8" r=".16"/>
<circle cx="100.5" cy="45.2" r=".15"/>
<circle cx="97.3" cy="38.2" r=".15"/>
<circle cx="90.5" cy="38.3" r=".15"/>
<circle cx="82.5" cy="42.9" r=".15"/>
</g>
<path d="M166.9 37v10.8" fill="none" stroke="#fefefe" stroke-width=".21"/>
<path d="M166.8 37h.2v10.9h-.2z" fill="#fefefe"/>
<path d="M166.8 52h69.3v49.7h-69.3z" fill="#a9abae"/>
<path d="M74.9 24.2a5.5 5.5 0 0 1 3.9-1.6h154a5.5 5.5 0 0 1 5.5 5.4v77a5.5 5.5 0 0 1-5.5 5.5h-154a5.5 5.5 0 0 1-5.5-5.5v-77a5.5 5.5 0 0 1 1.6-3.8z" fill="none" stroke="#373435" stroke-width=".35"/>
<path d="M73.3 14.9h165" fill="none" stroke="#373435" stroke-width=".21"/>
<g fill="#373435">
<path d="M73.3 14.9l2.1-.5v1z"/>
<path d="M236.1 14.4l2.2 .5-2.2 .5z"/>
</g>
<path d="M73.3 12.7v4.4M81.3 119.7h85.5" fill="none" stroke="#373435" stroke-width=".21"/>
<g fill="#373435">
<path d="M164.6 119.1l2.2 .6-2.2 .5z"/>
<path d="M81.3 119.7l2.2-.6v1.1z"/>
</g>
<path d="M238.3 12.7v4.4M245.1 18.3h-3l-4.9 4.9M61.1 22.5h4" fill="none" stroke="#373435" stroke-width=".21"/>
<path d="M238.4 21.3l.7 .7-1.9 1.2z" fill="#373435"/>
<path d="M63.1 28.3v19.5" fill="none" stroke="#373435" stroke-width=".21"/>
<g fill="#373435">
<path d="M62.6 45.6h1l-.5 2.2z"/>
<path d="M63.1 28.3l.5 2.1h-1z"/>
</g>
<path d="M49.8 22.5v88" fill="none" stroke="#373435" stroke-width=".21"/>
<g fill="#373435">
<path d="M49.2 108.3h1.1l-.5 2.2z"/>
<path d="M49.8 22.5l.5 2.2h-1.1z"/>
</g>
<path d="M70 23.6v3.6" fill="none" stroke="#373435" stroke-width=".21"/>
<path d="M70 23.6l.5 2.1h-1z" fill="#373435"/>
<path d="M68.6 23.6h2.8M56.5 101.7v8.8" fill="none" stroke="#373435" stroke-width=".21"/>
<g fill="#373435">
<path d="M56 108.3h1.1l-.6 2.2z"/>
<path d="M56.5 101.7l.6 2.2h-1.1z"/>
</g>
<path d="M76.2 119.7h5.1" fill="none" stroke="#373435" stroke-width=".21"/>
<g fill="#373435">
<path d="M79.1 119.1l2.2 .6-2.2 .5z"/>
<path d="M76.2 119.7l2.2-.6v1.1z"/>
</g>
<path d="M70 18.9v3.6M68.6 22.5h2.8" fill="none" stroke="#373435" stroke-width=".21"/>
<path d="M69.5 20.3h1l-.5 2.2z" fill="#373435"/>
<path d="M48.3 22.5h2.9M63.1 57.4l-.1 30.6M61.7 88h2.9M55.1 110.5h2.9M55.1 101.7h2.9" fill="none" stroke="#373435" stroke-width=".21"/>
<g fill="#373435">
<path d="M62.5 85.8h1l-.5 2.2z"/>
<path d="M63.1 57.4l.5 2.2h-1z"/>
</g>
<path d="M56.5 22.5v29.4M55.1 51.9h2.9M61.7 57.4h2.9" fill="none" stroke="#373435" stroke-width=".21"/>
<g fill="#373435">
<path d="M56 49.8h1.1l-.6 2.1z"/>
<path d="M56.5 22.5l.6 2.2h-1.1z"/>
</g>
<path d="M61.1 28.3h4M63.1 22.5v5.8M61.1 47.8h4" fill="none" stroke="#373435" stroke-width=".21"/>
<g fill="#373435">
<path d="M62.6 26.1h1l-.5 2.2z"/>
<path d="M63.1 22.5l.5 2.2h-1z"/>
</g>
<path d="M70 57.4v5.5M68.6 62.9h2.8" fill="none" stroke="#373435" stroke-width=".21"/>
<g fill="#373435">
<path d="M69.5 60.8h1l-.5 2.1z"/>
<path d="M70 57.4l.5 2.2h-1z"/>
</g>
<path d="M56.5 51.9v49.8M68.6 57.4h2.8" fill="none" stroke="#373435" stroke-width=".21"/>
<g fill="#373435">
<path d="M56 99.5h1.1l-.6 2.2z"/>
<path d="M56.5 51.9l.6 2.2h-1.1z"/>
</g>
<path d="M55.1 22.5h2.9M70 96.2v14.3M48.3 110.5h2.9M68.6 110.5h2.8M68.6 106.4h2.8M68.6 104.2h2.8" fill="none" stroke="#373435" stroke-width=".21"/>
<g fill="#373435">
<path d="M69.5 102h1l-.5 2.2z"/>
<path d="M70 96.2l.5 2.2h-1z"/>
</g>
<path d="M68.6 96.2h2.8M70 88v8.2M73.3 119.7h3M241 110.5h4M241 106.7h4M241 105.7h4M241 104.7h4M241 103.7h4M243 103.7v6.8" fill="none" stroke="#373435" stroke-width=".21"/>
<g fill="#373435">
<path d="M69.5 91.3h1l-.5 2.2z"/>
<path d="M70 88l.5 2.1h-1z"/>
</g>
<g fill="none" stroke="#373435" stroke-width=".21">
<path d="M68.6 93.5h2.8M68.6 88h2.8M66.3 124.6h164.3v16.1h-164.3zM66.3 135.3h164.3M66.3 130h164.3M72.9 124.6v16.1M83.6 124.6v16.1M93.7 124.6v16.1M100.2 124.6v16.1M106.9 124.6v16.1M112.6 124.6v16.1M119.7 124.6v16.1"/>
<path d="M126.6 124.6v16.1M134.1 124.6v16.1M141.1 124.6v16.1M149.7 124.6v16.1M158.3 124.6v16.1M165.8 124.6v16.1M172.8 124.6v16.1M179 124.6v16.1M185.3 124.6v16.1M192.3 124.6v16.1M199.3 124.6v16.1M207.1 124.6v16.1"/>
<path d="M214 124.6v16.1M222.9 124.6v16.1"/>
</g>
<g font-size="7.8" fill="#242627">
<text x="80.7" y="63">[Insert project</text>
<text x="80.7" y="71.3">name in sentence</text>
<text x="80.7" y="79.6">case – maximum</text>
<text x="80.7" y="87.9">of 4 lines]</text>
</g>
<text font-size="6" fill="#373435" x="258.2" y="190.7">TC2076_2</text>
<g font-size="5.6" fill="#373435">
<text x="182" y="186.1">MAJOR NATIONAL ROAD</text>
<text x="190.5" y="193">OR RAIL FEDERAL</text>
<text x="182.9" y="199.8">PROJECT SIGN (IMAGE)</text>
</g>
<text font-size="4.3" fill="#fefefe" x="81" y="106.5">infrastructure.gov.au</text>
<g font-size="4.2" fill="#373435">
<text x="101.1" y="183">ISSUED AS OFFICIAL TRAFFIC SIGN</text>
<text x="258.7" y="201.6">F</text>
<text x="264.4" y="201.6">G</text>
<text x="270.5" y="201.6">H</text>
</g>
<g font-size="3.9" fill="#242627">
<text x="195.9" y="77.8">Image</text>
<text x="80.7" y="96.2">Completion date: [Late Early Mid Year]</text>
</g>
<text font-size="3.6" x="151" y="191.8">28/05/26</text>
<g font-size="3.5" fill="#373435">
<text x="154.9" y="13.5">a</text>
<text x="245.5" y="19.5">r</text>
<text x="59.9" y="26.3">t</text>
<text x="69.1" y="29.5">c</text>
<text x="52.8" y="38.5">m</text>
<text x="59.7" y="38.9">u</text>
<text x="65" y="61.4">h*</text>
<text x="47" y="67.7">b</text>
<text x="59.3" y="74.9">g</text>
<text x="54" y="78.1">k</text>
<text x="66.7" y="91.1">y</text>
<text x="65.6" y="96.1">i</text>
<text x="67.3" y="101.8">f</text>
<text x="54.5" y="107">j</text>
<text x="66.3" y="106.4">e</text>
<text x="245.5" y="107.2">o</text>
<text x="245.5" y="104.7">o</text>
<text x="247.9" y="105.9">o</text>
<text x="66.3" y="109.7">d</text>
<text x="245.5" y="109.9">n</text>
<text x="72.9" y="117.7">c</text>
<text x="74.6" y="115.2">p</text>
<text x="77.5" y="118.2">w</text>
<text x="123.2" y="118.2">x</text>
<text x="15.8" y="155.6">Colour Legend</text>
<text x="25.8" y="165.3">Class 400 retroreflective white</text>
<text x="25.8" y="173.4">Black</text>
<text x="14" y="196.4">Designed</text>
<text x="40" y="196.4">Checked</text>
<text x="67" y="196.4">Scale</text>
<text x="96.1" y="197.5">PRINCIPAL ENGINEER</text>
<text x="154.2" y="197">Date</text>
<text x="14" y="200.8">RH 07/24</text>
<text x="39.9" y="200.8">AL 05/26</text>
<text x="67" y="200.8">Not to Scale</text>
<text x="96.1" y="200.9">(Traffic Engineering Practice)</text>
</g>
<g font-size="3.3" fill="#373435">
<text x="77.5" y="128.6">a</text>
<text x="87.7" y="128.6">b</text>
<text x="96.2" y="128.6">c</text>
<text x="102.7" y="128.6">d</text>
<text x="108.9" y="128.6">e</text>
<text x="115.7" y="128.6">f</text>
<text x="122.3" y="128.6">g</text>
<text x="129.5" y="128.6">h</text>
<text x="136.9" y="128.6">I</text>
<text x="144.8" y="128.6">j</text>
<text x="153.4" y="128.6">k</text>
<text x="160.9" y="128.6">m</text>
<text x="168.5" y="128.6">n</text>
<text x="175.1" y="128.6">o</text>
<text x="181.3" y="128.6">p</text>
<text x="188.4" y="128.6">r</text>
<text x="195.2" y="128.6">t</text>
<text x="202.3" y="128.6">u</text>
<text x="209.4" y="128.6">w</text>
<text x="217.6" y="128.6">x</text>
<text x="225.7" y="128.6">y</text>
<text x="68.7" y="134.1">A</text>
<text x="74.7" y="134.1">2000</text>
<text x="85" y="134.1">1400</text>
<text x="95.2" y="134.1">14</text>
<text x="101.8" y="134.1">50</text>
<text x="107.9" y="134.1">30</text>
<text x="113.4" y="134.1">127</text>
<text x="120.5" y="134.1">524</text>
<text x="128.6" y="134.1">73</text>
<text x="135.5" y="134.1">44</text>
<text x="142.6" y="134.1">110</text>
<text x="151.5" y="134.1">900</text>
<text x="159.5" y="134.1">390</text>
<text x="167.6" y="134.1">61</text>
<text x="174.2" y="134.1">16</text>
<text x="180.3" y="134.1">22</text>
<text x="186.2" y="134.1">100</text>
<text x="193.8" y="134.1">78</text>
<text x="200.5" y="134.1">236</text>
<text x="208.8" y="134.1">61</text>
<text x="214.8" y="134.1">1035</text>
<text x="223.8" y="134.1">145</text>
<text x="68.7" y="139.6">B</text>
<text x="74.7" y="139.6">3000</text>
<text x="85" y="139.6">1600</text>
<text x="95.2" y="139.6">20</text>
<text x="101.8" y="139.6">75</text>
<text x="107.9" y="139.6">40</text>
<text x="113.4" y="139.6">145</text>
<text x="120.5" y="139.6">555</text>
<text x="127.6" y="139.6">100</text>
<text x="135.5" y="139.6">50</text>
<text x="142.4" y="139.6">160</text>
<text x="151.5" y="139.6">905</text>
<text x="159.5" y="139.6">535</text>
<text x="167.6" y="139.6">70</text>
<text x="174.2" y="139.6">18</text>
<text x="180.3" y="139.6">34</text>
<text x="186.2" y="139.6">150</text>
<text x="192.9" y="139.6">105</text>
<text x="200.5" y="139.6">355</text>
<text x="208.8" y="139.6">92</text>
<text x="214.8" y="139.6">1554</text>
<text x="223.8" y="139.6">100</text>
</g>
<g font-size="3" fill="#373435">
<text x="152.2" y="148">Notes:</text>
<text x="152.2" y="154.7">2.</text>
<text x="152.2" y="151.4">1.</text>
<text x="157.2" y="154.7">Signs excluded from this programme are Heavy Vehicle Safety and Productivity Programme</text>
<text x="157.2" y="151.4">This sign may be used at fully Australian Government funded Investment Programme projects.</text>
<text x="152.2" y="161.4">3.</text>
<text x="157.2" y="158.1">signs.</text>
<text x="157.2" y="161.4">Size B is to be used where possible. Size A is to be used only where limited space is available.</text>
<text x="152.2" y="164.8">4.</text>
<text x="157.2" y="164.8">* Insert appropriate project name (Arial Black font).</text>
<text x="152.2" y="168.1">5.</text>
<text x="152.2" y="171.5">6.</text>
<text x="157.2" y="168.1">Insert appropriate completion date, e.g. Mid 2027.</text>
<text x="157.2" y="171.5">All fonts except project name to be Arial bold.</text>
<text x="152.2" y="174.8">7.</text>
<text x="157.2" y="174.8"># For size A, project name shouldnot exceed 6 lines, and for size B - 5 lines.</text>
</g>
<g font-size="2.5" fill="#373435">
<text x="41.1" y="184.3">Department of Transport and Main Roads</text>
<text x="38.6" y="187.1">Infrastructure Management &amp; Delivery Division</text>
<text x="265.9" y="195.5">Page 2 of 4</text>
</g>
<text font-size="2.3" fill="#373435" x="61.2" y="73.6">#</text>
<g font-size="1.7" fill="#fefefe">
<text x="166.8" y="104.7">The Australian Government acknowledges the traditional custodians</text>
<text x="166.8" y="106.6">of the land and pays respects to Elders past and present.</text>
</g>
</svg>
